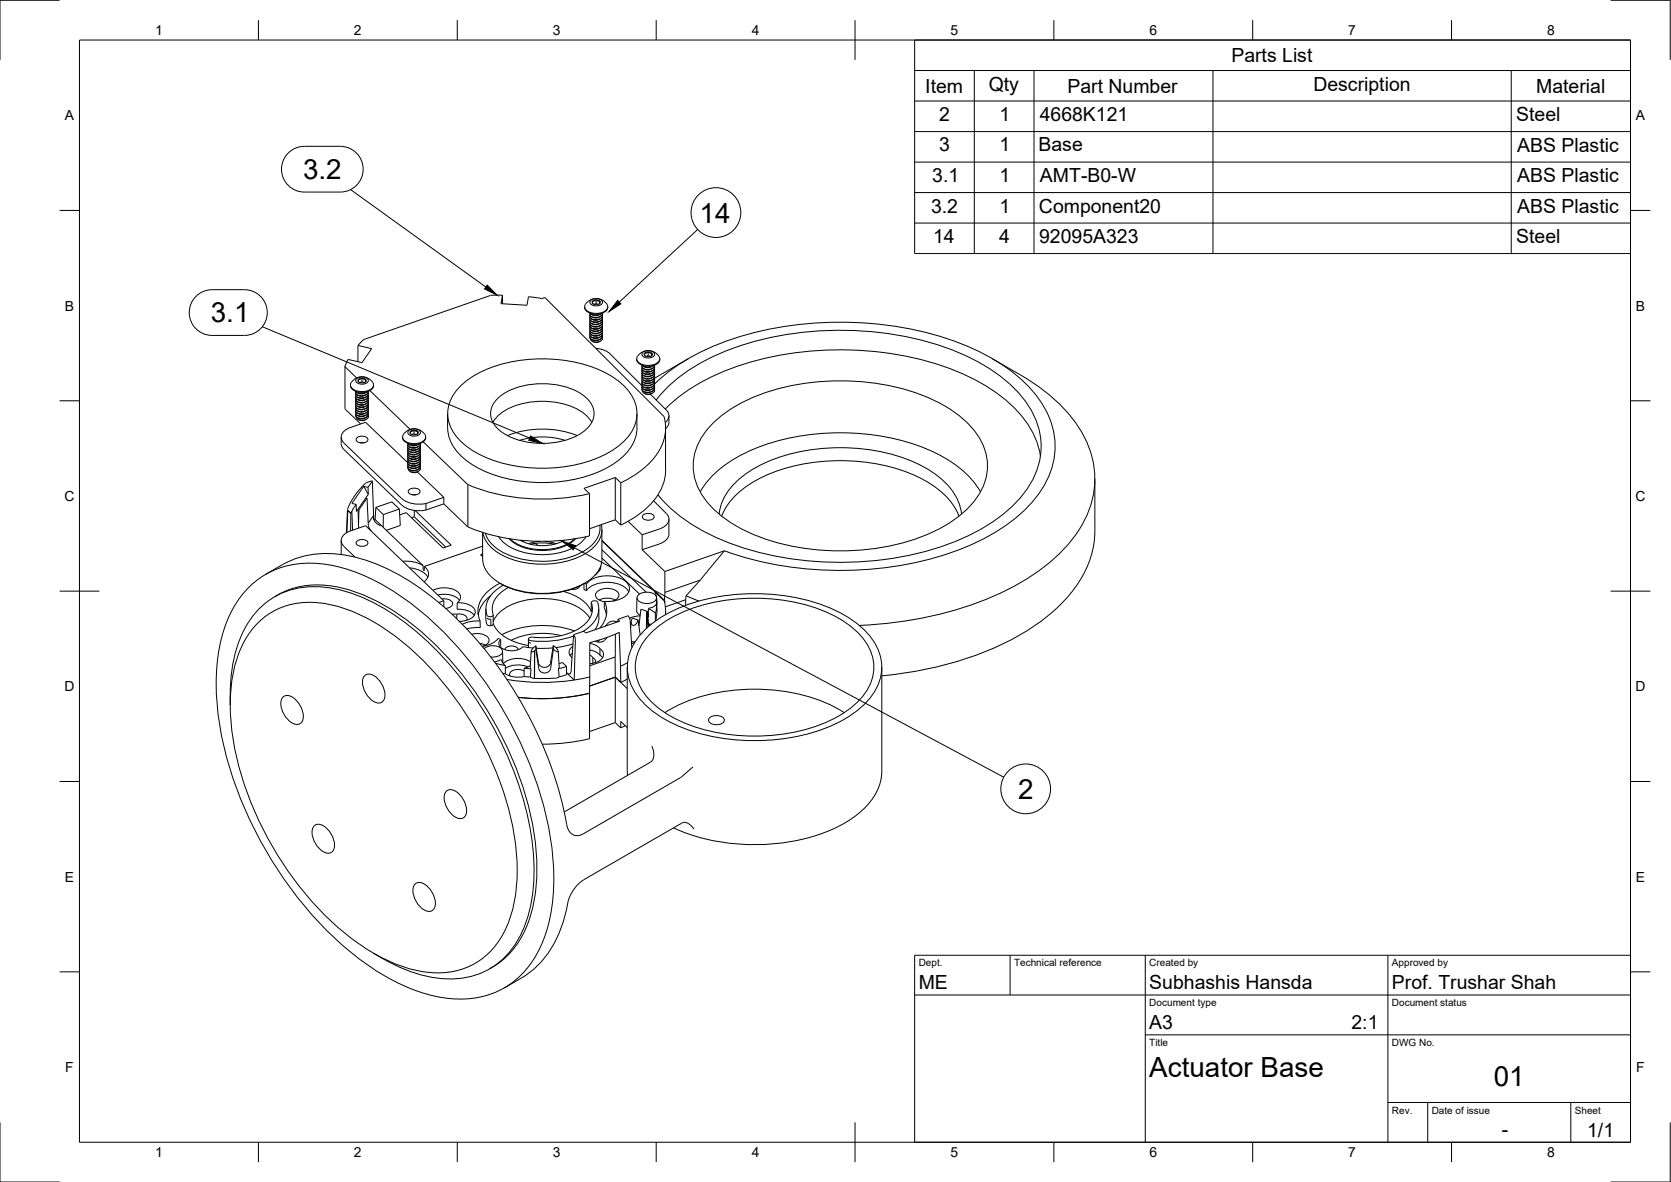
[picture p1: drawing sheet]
<svg xmlns="http://www.w3.org/2000/svg" width="420mm" height="297mm" viewBox="0 0 420 297" stroke-linecap="round" stroke-linejoin="round" font-family="sans-serif">
<!-- layer: Visible -->
<g fill="none" stroke="#000" stroke-width=".25">
<path d="M123.3 74.3l-31.7 11-1.6 1.5M126.3 74.2l-.3 2.1 6.5 .4 .4-2.1 3.2 .5 .9-.3 30 29.9a11.9 11.9 0 0 1-3.9 11.9 25.3 25.3 0 0 1-7 4.7M126.3 74.2v2.1M126.4 74.2l-3.1 .1M147 77.1a1.75 1.75 0 0 0 1.6 1.7 3.6 3.6 0 0 0 4.1-1.1l.1-.6M147.5 76a3.1 3.1 0 0 1 5.3 1.2 3 3 0 0 1-3.5 1.5l-.6-.1a1.59 1.59 0 0 1-1.5-2.1zM148.3 78.7l.5 .4 .7 .2 1-.1 .7-.4M148.4 78.7l.1 .7 1 .4 1.3-.2 .5-.4 .2-.5v.2l-.4 .6-1 .3-1.3-.1-.4-.4-.1-.3M148.4 78.7l1.1 .5 .8-.1 .8-.3M148.5 75.6a2.08 2.08 0 0 1 3 .2 1.38 1.38 0 0 1-1.8 1.1 .96 .96 0 0 1-1.1-.3 .96 .96 0 0 1-.1-1zM149 75.7v.6M149 76.3l.2 .1"/>
<path d="M149.1 79.2l.5 .1 .9-.1M149.9 75.4l.9 .3M149.9 75.4l-.9 .3M149.9 76.3l.6 .2M149.9 76.3l-.6 .2M149.9 75.4v.9M150.5 79.8h-1.4M150.8 76.3l-.2 .1M150.8 75.7v.6M150.8 76.3a1.52 1.52 0 0 1-1.8 0M151.4 79.6l.1 .5-.2 .3-1.3 .5-1.3-.2-.4-.4 .1-.4M151.4 79l.1 .5-.2 .3-1.3 .5-1.3-.2-.4-.4 .1-.4"/>
<path d="M151.5 79.8l-.4 .8-1 .4-1.3-.2-.4-.3-.1-.4M151.5 79.3l-.4 .7-1 .4-1.3-.2-.4-.3-.1-.3M86.7 92v10.7l4 3.8M87.5 90.3l-.7 1.8 2.9 2.9M88.1 96.7a1.75 1.75 0 0 0 1.6 1.7 3.6 3.6 0 0 0 4.2-1.1v-.6M88.7 95.7a3.1 3.1 0 0 1 5.2 1.1 3 3 0 0 1-3.5 1.6l-.6-.1a1.59 1.59 0 0 1-1.5-2.2zM89.5 98.3l.5 .5 .9 .1h.6l.9-.5M89.6 95.2a2.08 2.08 0 0 1 3 .3 1.38 1.38 0 0 1-1.8 1 .96 .96 0 0 1-1-.2 .96 .96 0 0 1-.2-1.1zM90 86.8l3.5 .8-2.5 3.5-3.5-.8M90 86.8v4.1M90.1 95.3v.6M90.1 95.9l.2 .2"/>
<path d="M91 95l.9 .3M91 95l-.9 .3M91 95.9l.6 .2M91 95.9l-.6 .2M91 95v.9M91 95a.64 .64 0 0 1 .9 .2 .64 .64 0 0 1-.1 .9l-1 .1-.7-.3M91.6 100h-1.4M91.6 99.4h-1.4M91.6 98.8l-1.4 .1M91.9 95.9l-.2 .2M91.9 95.3v.6M92.6 99.8l-.1 .6-.3 .4-1.2 .3-1.3-.3-.3-.4 .1-.3"/>
<path d="M92.6 99.3l-.1 .5-.3 .4-1.2 .4-1.3-.4-.3-.3 .1-.4M92.6 98.7l-.1 .6-.3 .3-1.2 .4-1.3-.3-.3-.4 .1-.3M92.6 98.3l-.3 .7-1.1 .4h-.9l-.8-.5a.26 .26 0 0 1 0-.4 .26 .26 0 0 1 .4 .1l1 .3 1.3-.4M92.6 99.5l-.3 .7-1.1 .4-1.4-.2-.3-.2-.1-.4M92.6 98.9l-.3 .8-1.1 .4-1.4-.2-.3-.3-.1-.4M92.6 98.3l-.3 .8-1.1 .4-1.4-.2-.4-.7M93 98.2l10.1 9.7M115.5 97.3a27.8 27.8 0 0 1 18-7 34.3 34.3 0 0 1 21.2 4.9 10.4 10.4 0 0 1 5.3 10.6 14.1 14.1 0 0 1-8.3 8.6 37.5 37.5 0 0 1-32.2-.8 12.2 12.2 0 0 1-6.9-9.1 9.4 9.4 0 0 1 2.9-7.2zM148.5 85.2l.3 .5 .8 .3 1.2-.2 .6-.4M149.8 87.5l1.8 .4 1.5 .7 8.4 8.4M150.5 85.5h-1.4M150.5 84.9h-1.4"/>
<path d="M150.5 84.3l-1.4 .1M150.5 83.8h-1.4M150.5 83.2h-1.4M150.5 82.6h-1.4M150.5 82l-1.4 .1M150.5 81.5h-1.4M150.5 80.9h-1.4M150.5 80.3l-1.4 .1M151 85.7l-1.1 .4-1-.4M151.4 84.7v.7M151.4 84.2l.1 .4-.2 .4-1.3 .5-1.3-.2-.4-.5 .1-.3M151.4 83.6l.1 .5-.2 .3-1.3 .5-1.3-.2-.4-.4 .1-.4"/>
<path d="M151.4 83l.1 .5-.2 .3-1.3 .5-1.3-.2-.4-.4 .1-.4M151.4 82.5l.1 .4-.2 .4-1.3 .5-1.3-.2-.4-.5 .1-.4M151.4 81.9l.1 .4-.2 .4-1.3 .5-1.3-.2-.4-.4 .1-.4M151.4 81.3l.1 .5-.2 .3-1.3 .5-1.3-.2-.4-.4 .1-.4M151.4 80.7l.1 .5-.2 .3-1.3 .5-1.3-.2-.4-.4 .1-.4M151.4 80.2l.1 .4-.2 .4-1.3 .5-1.3-.2-.4-.5 .1-.3M151.5 85l-.1 .4M151.5 84.4l-.3 .7-1.1 .5-1.3-.2-.4-.4-.1-.3M151.5 83.8l-.3 .7-1.1 .5-1.3-.2-.4-.3-.1-.4M151.5 83.3l-.4 .7-1 .4-1.3-.2-.4-.3-.1-.3M151.5 82.7l-.4 .8-1 .3-1.3-.1-.4-.4-.1-.3M151.5 82.1l-.1 .5-.4 .4-.9 .3-1.3-.2-.4-.4-.1-.3"/>
<path d="M151.5 81.6l-.3 .6-1.1 .5-1.3-.2-.4-.3-.1-.4M151.5 81l-.4 .8-1 .3-1.3-.2-.4-.3-.1-.3M151.5 80.4l-.1 .5-.4 .4-.9 .3-1.3-.2-.4-.4-.1-.3M160.1 90.4a2.89 2.89 0 0 0 3.6 1.6 2.22 2.22 0 0 0 2.2-1.6M160.1 90.2v.2M160.3 89.5a1.34 1.34 0 0 0 .9 2 4 4 0 0 0 4.6-.9l.1-.7-.2-.4M161.4 91.8l.4 .3 .9 .3 1-.2 .6-.4M161.6 88.6a2.08 2.08 0 0 1 3 .3 1.38 1.38 0 0 1-1.9 1.1 .96 .96 0 0 1-1-.3 .96 .96 0 0 1-.1-1.1zM162.1 88.7v.6M162.1 88.8v.6M162.1 89.4l.2 .1M162.2 98.6l.6 .1 .7-.1"/>
<path d="M162.2 98l.6 .1 .7-.1M162.2 97.4l.6 .1 .7-.1M162.2 96.8l.6 .2 .7-.2M162.2 96.3l.6 .1 .7-.1M162.2 95.7l.6 .1 .7-.1M162.2 95.1l.6 .2 .7-.2M162.2 94.6l.6 .1 .7-.1M162.2 94l.6 .1 .7-.1M162.2 93.4l.6 .1 .7-.1M162.2 92.8l.6 .2 .7-.2M163 88.5l.9 .3M163 88.5l-.9 .3"/>
<path d="M163 88.5v.9M163 89.4l.6 .2M163 89.4l-.6 .2M163 88.4l-.9 .3M163 88.4l.9 .3M163.5 99.1l4 3.9a1.94 1.94 0 0 1-.2 3.2M163.5 92.3l-.6 .1-.7-.1M163.9 89.4l-.2 .1M163.9 88.8v.6M163.9 88.7v.6M163.9 89.3a1.52 1.52 0 0 1-1.8 0M164.1 98.8l-1.1 .3-1.1-.3"/>
<path d="M164.2 91.9l-1.2 .4-1.2-.2a.25 .25 0 0 0-.4-.1 .25 .25 0 0 0 .1 .4l.9 .4h1l.8-.4 .4-.6-.1 .5-.4 .3-1 .3-1.2-.1-.4-.3-.1-.4M164.5 97.8l-.1 .8-1.1 .4-1.2-.1-.4-.3-.1-.3M164.5 97.2v.6l-.3 .3-1.2 .5-1.3-.3-.3-.4 .1-.4M164.5 96.7l.1 .4-.3 .4-1.3 .5-1.3-.3-.3-.4 .1-.3M164.5 96.1v.5l-.3 .4-1.2 .4-1.3-.2-.3-.4 .1-.4M164.5 95.5l.1 .4-.3 .5-1.3 .4-1.3-.2-.3-.4 .1-.4M164.5 95l.1 .4-.3 .4-1.3 .5-1.3-.3-.3-.4 .1-.4M164.5 94.4v.5l-.3 .4-1.2 .4-1.3-.3-.3-.4 .1-.3M164.5 93.8v.5l-.3 .4-1.2 .4-1.3-.3-.3-.3 .1-.4M164.5 93.2v.6l-.3 .3-1.2 .5-1.3-.3-.3-.4 .1-.4M164.5 92.7l.1 .4-.3 .4-1.3 .5-1.3-.3-.3-.4 .1-.4M164.5 92.1v.5l-.3 .4-1.2 .4-1.3-.3-.3-.3 .1-.4"/>
<path d="M164.6 96.5a54.4 54.4 0 0 1 25.6-13 88.7 88.7 0 0 1 52.1 3.1 43.3 43.3 0 0 1 18.8 13.5 19.6 19.6 0 0 1-1 25.4 45.7 45.7 0 0 1-19.7 12.9 88.6 88.6 0 0 1-58.3 0M164.6 98.1l-.1 .3M164.6 97.5l-.1 .5-.4 .3-1 .3-1.2-.1-.4-.3-.1-.4M164.6 96.9l-.1 .5-.4 .3-1 .4-1.2-.2-.4-.3-.1-.4M164.6 96.3l-.1 .5-.4 .4-1 .3-1.2-.2-.4-.3-.1-.4M164.6 95.8l-.1 .5-.4 .3-1 .3-1.2-.1-.4-.3-.1-.4M164.6 95.2l-.1 .5-.4 .3-1 .4-1.2-.2-.4-.3-.1-.4M164.6 94.6l-.1 .5-.4 .3-1 .4-1.2-.2-.4-.3-.1-.4M164.6 94.1l-.1 .4-.4 .4-1 .3-1.2-.2-.4-.3-.1-.4M164.6 93.5l-.1 .5-.4 .3-1 .3-1.2-.1-.4-.3-.1-.4M164.6 92.9l-.1 .5-.4 .3-1 .4-1.2-.2-.4-.3-.1-.4M164.6 92.3l-.1 .5-.4 .4-1 .3-1.2-.2-.4-.3-.1-.4"/>
<path d="M164.6 98.1h.1M165.7 89.6a3.2 3.2 0 0 0-5.4 0M165.9 90.2v.2M173.1 90.1l-8.5 5M249.5 90.1a78.9 78.9 0 0 1 15.5 10.1 27.7 27.7 0 0 1 10.3 19.8 25.8 25.8 0 0 1-7.9 18.1 59.6 59.6 0 0 1-25.2 14.6 100.5 100.5 0 0 1-26.1 4.5M85.8 109.9a3.2 3.2 0 0 0 .7 3.1l14.6 14a7.2 7.2 0 0 0 6 1.2M86.5 111.4l14.5 13.9M88 107.5l3.9-1.4 10.6 10.2 .3 .6 .9 .2 1.1-.1 .8-.5 .1-.5M88 107.4a2.47 2.47 0 0 0-1.9 3.4l.4 .5M89.7 110.1a1.95 1.95 0 0 1 2.8 .2 1.29 1.29 0 0 1-1.7 1 .9 .9 0 0 1-1-.2 .9 .9 0 0 1-.1-1zM90.5 111.3h1M91.6 105.1h-1.4"/>
<path d="M91.6 104.5l-1.4 .1M91.6 104h-1.4M91.6 103.4h-1.4M91.6 102.8l-1.4 .1M91.6 102.3h-1.4M91.6 101.7h-1.4M91.6 101.1h-1.4M91.6 100.5l-1.4 .1M92.1 105.3l-1.1 .4-1-.3M92.6 104.4v.5l-.3 .3-1 .4-1.1-.1-.4-.3-.2-.4M92.6 103.8l-.1 .6-.3 .4-1.2 .3-1.3-.3-.3-.4 .1-.3M92.6 103.3v.4l-.3 .4-1.1 .4-1.4-.2-.3-.3v-.5"/>
<path d="M92.6 102.7l-.1 .6-.3 .3-1.2 .4-1.3-.3-.3-.4 .1-.3M92.6 102.1l-.1 .6-.3 .3-1.2 .4-1.3-.3-.3-.4 .1-.3M92.6 101.5l-.1 .6-.3 .4-1.2 .4-1.3-.4-.3-.3 .1-.4M92.6 101l-.1 .5-.3 .4-1.2 .4-1.3-.4-.3-.3 .1-.4M92.6 100.4l-.1 .6-.3 .3-1.2 .4-1.3-.3-.3-.4 .1-.3M92.6 104.7l-.1 .3M92.6 104.1l-.3 .7-1.1 .4-1.2-.1-.5-.3-.1-.4M92.6 103.5l-.3 .7-1.1 .4-1.2-.1-.5-.3-.1-.4M92.6 102.9l-.3 .8-1.1 .4-1.2-.2-.5-.3-.1-.4M92.6 102.3l-.3 .8-1.1 .4-1.2-.1-.5-.4-.1-.4M92.6 101.8l-.3 .7-1.1 .4-1.2-.1-.5-.3-.1-.4M92.6 101.2l-.3 .7-1.1 .4-1.4-.2-.3-.2-.1-.4"/>
<path d="M92.6 100.6l-.3 .8-1.1 .4-1.4-.2-.3-.3-.1-.4M92.6 100.1l-.3 .7-1.1 .4-1.2-.1-.5-.3-.1-.4M92.6 104.6v.1M101.2 109.8a2.01 2.01 0 0 0 2.3 1.8 2.89 2.89 0 0 0 3.5-1.6M101.8 108.8a3.1 3.1 0 0 1 5.2 1.1 3 3 0 0 1-3.5 1.6l-.6-.2a1.59 1.59 0 0 1-1.5-2.1zM102.6 111.4l.4 .4 .7 .2 1.1-.1 .7-.4M102.7 108.3a2.08 2.08 0 0 1 3 .2 1.38 1.38 0 0 1-1.8 1.1 .96 .96 0 0 1-1-.3 .96 .96 0 0 1-.2-1zM103.1 118.5l1 .3 .8-.2M103.2 108.4v.6M103.2 109l.2 .1M103.2 108.4a1.2 1.2 0 0 1 2 .4 1.36 1.36 0 0 1-2 .2M103.3 117.1l.5 .1 .9-.1"/>
<path d="M103.3 116.5l.5 .1 .9-.1M103.3 115.9l.5 .1 .9-.1M103.3 115.3l.5 .2 .9-.2M103.3 114.8l.5 .1 .9-.1M103.3 114.2l.5 .1 .9-.1M103.3 113.6l.5 .2 .9-.2M103.3 113.1l.5 .1 .9-.1M103.3 112.5l.5 .1 .9-.1M103.3 111.9l.5 .1 .9-.1M104.1 108.1l.9 .3M104.1 108.1l-.9 .3M104.1 109l.6 .2"/>
<path d="M104.1 109l-.6 .2M104.1 108.1v.9M104.7 118.2h-1.4M104.7 117.6l-1.4 .1M104.9 118.6l6.7 6.4M105 109l-.2 .1M105 108.4v.6M105.2 118.4l-.3 .2M105.7 117.5v.4l-.2 .3-1.2 .5-1.2-.2-.4-.6M105.7 116.9v.3l-.3 .5-1.2 .5-1.3-.2-.4-.4 .1-.4M105.7 116.3v.4l-.3 .5-1.2 .4-1.3-.2-.4-.4 .1-.4M105.7 115.7v.4l-.3 .5-1.2 .5-1.3-.3-.4-.4 .1-.4"/>
<path d="M105.7 115.2v.3l-.3 .5-1.2 .5-1.3-.3-.4-.3 .1-.4M105.7 114.6v.4l-.3 .5-1.2 .4-1.3-.2-.4-.4 .1-.4M105.7 114v.4l-.3 .5-1.2 .4-1.3-.2-.4-.4 .1-.4M105.7 113.5v.3l-.3 .5-1.2 .5-1.3-.3-.4-.4 .1-.3M105.7 112.9v.3l-.3 .5-1.2 .5-1.3-.3-.4-.3 .1-.4M105.7 112.3v.4l-.3 .5-1.2 .4-1.3-.2-.4-.4 .1-.4M105.7 111.7v.4l-.3 .5-1.2 .5-1.3-.3-.4-.4 .1-.4M105.7 111.4l-.3 .6-1 .5-1.1-.1-.6-.3a.28 .28 0 0 1-.2-.5 .28 .28 0 0 1 .5 .1l1.2 .2 1.1-.4M105.7 117.1l-.1 .5-.4 .3-.9 .4-1.3-.2-.4-.3-.1-.4M105.7 116.6l-.4 .7-1.1 .4-1.2-.2-.4-.3-.1-.4M105.7 115.4l-.4 .8-1.1 .4-1.2-.2-.4-.4-.1-.3M105.7 114.9l-.4 .7-1.1 .4-1.2-.2-.4-.3-.1-.4"/>
<path d="M105.7 114.3l-.4 .7-1.1 .4-1.2-.2-.4-.3-.1-.3M105.7 113.7l-.4 .8-1.1 .4-1.2-.2-.4-.4-.1-.3M105.7 113.1l-.4 .8-1.1 .4-1.2-.2-.4-.3-.1-.4M105.7 112.6l-.4 .7-1.1 .4-1.2-.2-.4-.3-.1-.4M105.7 112l-.4 .8-1.1 .3-1.2-.1-.4-.4-.1-.3M105.7 111.4l-.4 .8-1.1 .4-1.2-.2-.4-.4-.1-.3M105.7 117.7h.1M105.7 117.7l-.1 .4M106.4 111l11.2 10.8v10.6M107 109.8v.2M112.5 103.9v3.6M123.9 106.1a12.6 12.6 0 0 1 9.7-5.1 17.7 17.7 0 0 1 14.1 3.7l1.1 1.4"/>
<path d="M125.2 100.1a17.7 17.7 0 0 1 14-3.5 13.8 13.8 0 0 1 9.1 4.3 4.9 4.9 0 0 1-.8 6.9 17.7 17.7 0 0 1-14 3.4 13.8 13.8 0 0 1-9-4.2 4.9 4.9 0 0 1 .7-6.9zM127.6 109.5a24.3 24.3 0 0 1 17.5 0M130.6 110.7a19.2 19.2 0 0 1 11.5 0M136.1 111.5h.5M136.4 111.4h.1M160.1 103.9a12.1 12.1 0 0 1-1.4 8.4 20.3 20.3 0 0 1-12.1 7.6 37.5 37.5 0 0 1-27.1-2.7 12.7 12.7 0 0 1-6.8-8.4l-.1-1.3M165 100.5a41 41 0 0 1 18.2-12.6 82.2 82.2 0 0 1 57.4 .5 38.9 38.9 0 0 1 17.8 13.2 18.1 18.1 0 0 1-.7 22.1 41.4 41.4 0 0 1-18.7 12.8 82.3 82.3 0 0 1-57.3-.7 41.2 41.2 0 0 1-16.3-11.4M167.3 102.8a50.2 50.2 0 0 1 23.3-12.3 82.2 82.2 0 0 1 51.6 3.5 37.5 37.5 0 0 1 16.3 12.7 19.7 19.7 0 0 1 3.1 7.9M167.3 107.5l.1 10.6a13.7 13.7 0 0 1-5.9 10.6l-2.5 1.7-2.9 1.5M168.2 104.5a3.5 3.5 0 0 1-.3 2.6l-.5 .6M179.8 105.8a42.2 42.2 0 0 1 22.9-9.5 58.3 58.3 0 0 1 32.8 4.6 23.9 23.9 0 0 1 11.6 10.7 13.6 13.6 0 0 1-2.9 15.3 37.6 37.6 0 0 1-19.6 10.1 59.3 59.3 0 0 1-37.5-3.8 23.9 23.9 0 0 1-11.6-10.7 13.6 13.6 0 0 1 2.9-15.3zM85.8 135.9v3.4"/>
<path d="M87.5 128.3l.7 .7M87.5 128.3l-.3 5.5M87.5 128.3l.8 .7M88.2 129v4.4M88.3 129h-.1M88.5 128.5l.1 4.7M89.6 126.8l-1.3 2.2M89.7 136.1a1.95 1.95 0 0 1 2.8 .2 1.29 1.29 0 0 1-1.7 1 .9 .9 0 0 1-1-.3 .9 .9 0 0 1-.1-.9zM90.3 128.1l-.2 3.6M91.5 122.2l-3 4.3 1.1 .3M91.5 122.2l1.1 2M91.5 122.2l1 .3"/>
<path d="M91.9 121.5l-2.8 3.2-1.7 3.1-.3 6.1M91.9 121.5l1.7-.6 .4 9.6M92.5 122.5l.1 1.7M92.6 131.5l.1 .8 .6 1.1M92.6 131.5l-.3-6.3-2.3 3.2 .2 4.3M92.6 124.2l-3 4.3v-1.7M93.6 121l-1.1 1.5M93.6 120.9v.1M93.9 129.6a2.32 2.32 0 0 0 1.9 2.5M93.9 129.6l-1.3 1.9M93.9 129.6v.8M94.3 130.5l12.1 11.6"/>
<path d="M94.3 130.5l-.3 .1M94.5 127.5l1.9 1.8M94.5 127.5l-.2 3.1M94.5 127.5l4-1.4 1.9 1.8M96.4 129.3v3.2M100.4 127.9l-4 1.4M100.4 127.9l.2 4.1-3.5 1.3M101.1 125.3a7.2 7.2 0 0 0 6 1.2M102.8 123.1a1.95 1.95 0 0 1 2.8 .3 1.29 1.29 0 0 1-1.7 1 .9 .9 0 0 1-1-.3 .9 .9 0 0 1-.1-1zM103.6 124.3h1M104.2 129.9l7.9 7.6M104.2 129.9l-.7 .2"/>
<path d="M104.2 128.3v1.6M104.4 128.3l9.1 8.7-2.1 .7-9.3-8.9-1.6 .6M107.1 126.5v1.7M111.6 126.6l6 5.8M111.6 125v1.6M111.6 125l-4.5 1.5M111.6 126.6l-4.5 1.6M117.7 121.8a50.4 50.4 0 0 0 30.5 2.3M121.3 137.3l-14.6 5.1v1l-.3-.2v-1.1M121.3 139.2l-.5 .2 .5 .5M121.3 133.8v6.7M125.4 134.9a12.2 12.2 0 0 0 9.6 4.4 15.6 15.6 0 0 0 11.2-3l1.1-1.4"/>
<path d="M128 135.4a12.7 12.7 0 0 0 11.4 2.6l1.9-.5 1.6-.7 1.8-1.4M128.2 135.4a13.4 13.4 0 0 0 12.4 2.1l2.6-1.1 1.3-1M130.8 135.7a11.9 11.9 0 0 0 11.2 0M131.1 135.8l.5 .4M133.3 136.8a13 13 0 0 1 6.1 0M133.5 136.7l.1 .2M134.7 136.5l.6 .6M135.7 136l-2.8 .7M137 136l2.9 .7M141.6 135.8l-.5 .4M148.2 124.1v10.6a50.6 50.6 0 0 1-30.5-2.3M150.8 132a6.9 6.9 0 0 1-4.2 6.6 22.5 22.5 0 0 1-21.2-.4 7.9 7.9 0 0 1-3.4-4.2"/>
<path d="M151.2 131.8a6.2 6.2 0 0 1-2.7 6.4 22.3 22.3 0 0 1-18.2 2.8 12.7 12.7 0 0 1-8.3-5.5l-.6-1.7M151.3 135.8l15.9 15.2M151.3 135.9l13 12.5M151.3 138.2l11.2 10.6M151.3 133.1v7.4M154.7 120v10.6M154.7 120l-7.9 2.7 1.4 1.4M154.7 120l1.4 1.3M154.7 130.6l1.4 1.4M154.7 130.6l-6.5 2.3M156.1 121.3v10.7M157.9 131l3.6 3.4"/>
<path d="M161.5 138.1l5.7 5.5M161.5 134.4v3.7M161.7 129.5a1.95 1.95 0 0 1 2.8 .2 1.29 1.29 0 0 1-1.7 1 .9 .9 0 0 1-1-.2 .9 .9 0 0 1-.1-1zM164.3 125.8l3.2 3.2a2.11 2.11 0 0 1-1 3.6l-5 1.8M168.2 130.5v3.7a2.97 2.97 0 0 1-2.5 2.5l-4.2 1.4M176.1 123.6a26.9 26.9 0 0 1 13.4-10.7 59.6 59.6 0 0 1 45.4 .8 26 26 0 0 1 11.6 9.9M180.8 129.2a14.3 14.3 0 0 1 6.5-9.9 41.5 41.5 0 0 1 24-6.8 41.5 41.5 0 0 1 24 6.8 14.3 14.3 0 0 1 6.5 9.9M181.5 129.7a20.1 20.1 0 0 1 11.5-10.4 48.9 48.9 0 0 1 38.3 .8 19.4 19.4 0 0 1 9.8 9.6M182.1 138.4l-6 7.4M182.1 138.4l-14.9 5.2M275.3 120.3v13.1a26.1 26.1 0 0 1-8.8 18.7 62.9 62.9 0 0 1-26.7 14.4 99.4 99.4 0 0 1-18.1 3.3M63.2 147a22.2 22.2 0 0 1 19.7-5 51 51 0 0 1 22.5 11.2 98.3 98.3 0 0 1 33 57.2 50.9 50.9 0 0 1-1.5 25.1 21.9 21.9 0 0 1-18.7 15.5 36.4 36.4 0 0 1-21.4-5.7 86.7 86.7 0 0 1-30-31.7 86.7 86.7 0 0 1-12.4-41.8 36.3 36.3 0 0 1 5.8-21.4z"/>
<path d="M65.4 156a18.9 18.9 0 0 1 16.7-4.3 44.7 44.7 0 0 1 21.5 11.6 83.2 83.2 0 0 1 26.1 49.6 38.8 38.8 0 0 1-2.5 20.4 18.6 18.6 0 0 1-21.4 10.8 44.7 44.7 0 0 1-21.4-11.6 83.2 83.2 0 0 1-26.2-49.5 38.8 38.8 0 0 1 2.5-20.5 20.5 20.5 0 0 1 4.7-6.5zM69.1 150a20.8 20.8 0 0 1 15.6-2.5 50.5 50.5 0 0 1 24.1 13.9 89 89 0 0 1 25.5 48.1 44.4 44.4 0 0 1-2.1 23.8 20.5 20.5 0 0 1-9.1 10.2M71 141.9l-4.2 2.5M71 141.9a24.6 24.6 0 0 1 19.5-1.6 59.2 59.2 0 0 1 24.3 15.1 99.2 99.2 0 0 1 27.7 51.7M89.3 140l-2.8-2.7a2.06 2.06 0 0 1 .8-3.5l4.6-1.7 19.7 18.9M101.3 141.1l1.6-.1 1.5 .3 2 .8M103 142.7a5.5 5.5 0 0 1 4.6 2.4M106.7 142.3a2.23 2.23 0 0 1-.1 3.9M108.9 148.4a5.9 5.9 0 0 1 6.6 .7 1.58 1.58 0 0 1-.5 2.4M110.1 149.5a5.6 5.6 0 0 1 5.5 1.4M111.1 150.5a2.13 2.13 0 0 1 2.7 1.3l-.6 .7-1.1 .4M111.6 151v1.5"/>
<path d="M111.6 151l-1.3 .4M113.7 154.4l.3-.1a4.9 4.9 0 0 1 3.3 .6l.1 .7-.1 .3M114.9 154.4v1.1M115 151.5v1.6l1.5 .1a4.2 4.2 0 0 1 2.8 1.4M115 151.5a4.7 4.7 0 0 1 4.4 1.7 2.01 2.01 0 0 1-1.8 2.6l-2.1 .4M116.2 156.9l2.5-.8h2l.1 1.6h-1.8l-1.6 .4M118.6 159.4a3.8 3.8 0 0 1 4.3 1.1 1.52 1.52 0 0 1-1.5 1.9M121.4 140.5a7.3 7.3 0 0 0 4.4 6.1 23 23 0 0 0 22.3-.7 6.9 6.9 0 0 0 3.3-5.4M122.2 153.6l-.1 1.5a2.22 2.22 0 0 0 .7 2.1h.6M122.2 153v.6M122.4 155.3l.4 .3h.6v1.7M123.4 149.7a7.6 7.6 0 0 0-3.1 4.8"/>
<path d="M124 154.5v2.3M124 156.7a10.2 10.2 0 0 0 7.7 5.3l1.2 .2M124 156.8l-.6 .4M126.6 147a6.9 6.9 0 0 0-4.4 6.8l.3 .8a.9 .9 0 0 0 1.5-.2 5 5 0 0 1 2.1-5.6l1.7-1.2M141.1 159.7a18.6 18.6 0 0 0-12.6 1.2M141.7 148.6a9.7 9.7 0 0 1 7 5.2v-2.4M144.2 159.8a23.1 23.1 0 0 1-10.7 1.2M144.5 158.6a23.9 23.9 0 0 0-18.3 .9M144.5 159.4l-.3 .1M145.8 147.2a1.8 1.8 0 0 1-2.1 .9M146.6 146.8a22.6 22.6 0 0 1-20.9-.2 8.8 8.8 0 0 0-5.5 6.6l.2 1.9 .3 1M146.8 146.6v1.5l.6 .3"/>
<path d="M147 146.6l-.4 .2M147 146.6l.5 .2M147.4 148.4a7.5 7.5 0 0 1 8.1-1.6 4.4 4.4 0 0 1 2.6 1.9M147.4 146.8v1.6M147.5 146.8a7.6 7.6 0 0 1 8.6-1.4 2.59 2.59 0 0 1 1.8 3.7 6.8 6.8 0 0 1-5.9 2 5.9 5.9 0 0 1-1.2 6.7M148.3 155.3a12.9 12.9 0 0 0-9.9-4.8 17.3 17.3 0 0 0-12.9 3.5l-1.1 1.4-.4 .8M148.7 151.5a5.2 5.2 0 0 1-2.5 6 18.9 18.9 0 0 1-12.7 2.6 .54 .54 0 0 0-.6 .6l.6 .3M150.3 151.3a.89 .89 0 0 0-1.6 .2M150.3 151.3a5.8 5.8 0 0 1-2.8 6.8l-1 .6M150.6 153v.6M150.6 153.6v1.5M150.6 155.1l-.2 1.6-.8 1.5"/>
<path d="M150.6 150.8l1.1-.4 1.3-.1 1.7 .5M150.6 143.1l.2 .2M151 142.2a2.92 2.92 0 0 1-1.4 2.4M151.3 140.2l9.5 9.1M152 152.8l.5 1.7M152 151.2l-.1 1.6M154.1 151.1a1.45 1.45 0 0 0 1.3-.9 1.45 1.45 0 0 0-.2-1.5 4 4 0 0 0-5.3 .4 1.57 1.57 0 0 0 1.4 2l.7 .1M154.7 159.3v5.8M155.2 156.3a2.07 2.07 0 0 0-2.2 .2l-.8 .9M155.4 155.6l.3 .3M155.4 155.6l-.1 .7M155.7 155.9l.1 .2-8.6 3-.4-.5-2.3 .8"/>
<path d="M157.9 154.8l.6 1.1 .4 6.8M158 154.7l-2.6 .9M158.6 156.8l-.1 .1M158.7 156.3l-.1 1.5M159 155.3l1.4 .5a1.57 1.57 0 0 1-1.2 1.4 1.24 1.24 0 0 1-.2-1.9zM160.1 150.2v3.3a1.34 1.34 0 0 0 .9 1.1M160.4 155.8l.6 3.7M160.5 149.5a3.3 3.3 0 0 1 4.5 .4 1.55 1.55 0 0 1-1.7 1.7 2.6 2.6 0 0 1-3.1-1.4zM160.7 157.3l.4-4.2 1.5 .5-.1 4.3M160.8 156.4h-.3M160.9 154.8l-1.6 .2-1 .4M162.3 158.1a36.7 36.7 0 0 1 20.8-8.5 49 49 0 0 1 29.3 5 17.8 17.8 0 0 1 8.9 10.2 12.3 12.3 0 0 1-4.2 12.4 36.7 36.7 0 0 1-20.7 8.5 49 49 0 0 1-29.3-5 17.8 17.8 0 0 1-9-10.2 12.3 12.3 0 0 1 4.2-12.4z"/>
<path d="M162.6 153.6l.1 .1M162.7 153.7l.3 3.8zM162.7 153.7l.4 3.7M162.9 155l.1 .1M163 156.7l.6 .2M163 153v2.1M163 154.9l-.1 .1M163.6 156.9l-.6 .2M163.6 156.9v.1M163.6 156.9l-.1 .1M163.8 158.9a34.6 34.6 0 0 1 20.5-8.3 46 46 0 0 1 26.6 4.8 16.3 16.3 0 0 1 8.6 10.2 11.7 11.7 0 0 1-3.9 10.8 34.6 34.6 0 0 1-20.4 8.3 46 46 0 0 1-26.7-4.8 16.3 16.3 0 0 1-8.6-10.1 11.7 11.7 0 0 1 3.9-10.9zM164.3 148.4l.5 .6 .2 .9"/>
<path d="M164.6 148.7l2.4 2.3M165.1 150.2a2.09 2.09 0 0 1-2 2.7l1.7 1.3v1.9M165.1 150.6v1.8l-.3 1.8M165.1 151.5v2.2M165.1 152.9l.1 .6M165.2 153.7l-.3 2.3M165.2 153.5v.1M167 151l.3 1.7v1.8v-.9M167.2 151l-.1 .5M167.2 151h-.2M167.2 148.9l-.1 2M167.2 143.6v5.3"/>
<path d="M172.4 150.7v1.4M172.4 150.7l-5.1 1.8M172.5 149.7l-.1 1M172.5 149.7l3.2 1.3M176.1 145.8l-3.6 3.9M176.1 145.8l-8.9 3.1M57.9 177.2a38.5 38.5 0 0 1 3.8-19.5 19.2 19.2 0 0 1 19.7-10.2 44.2 44.2 0 0 1 23.1 11 88.2 88.2 0 0 1 29.2 52.4 43 43 0 0 1-2.3 23.1 19.4 19.4 0 0 1-20.6 11.9 39.6 39.6 0 0 1-16.9-6.3M71.2 175.1a2.54 2.54 0 0 1 3.3 .9 5.2 5.2 0 0 1 1.5 5.3 1.95 1.95 0 0 1-3.1 0 5.5 5.5 0 0 1-2-5.8zM91.8 169.7a2.54 2.54 0 0 1 3.3 1 5.2 5.2 0 0 1 1.4 5.2 1.95 1.95 0 0 1-3.1 0 5.5 5.5 0 0 1-2-5.8zM120.6 161.7l1.5 .4M121.2 162.4l2.2-.5 1.1-.7 .8-.8 .6 .3a1.39 1.39 0 0 0-.4 1.5 1.39 1.39 0 0 0 1.1 .9 4.7 4.7 0 0 0 4.9-.6M121.7 163a3.2 3.2 0 0 1 4.6 .4 1.59 1.59 0 0 1-1.7 1.7h-1.2"/>
<path d="M124.3 166.3l1.8-.5 .4 .9 .6 .6v2.1a7.7 7.7 0 0 0 5.1 .7h1.2M124.6 166.7l2.5 .6M125.9 160.7v1.6l-.2 .2M126.4 163.7v3M126.4 169.2l.7 .1M126.9 163.3a2.03 2.03 0 0 1 3.4 0M127.5 170.7a53 53 0 0 0 16.9 .2M131.5 162.5l2.6 .4M131.8 168v2M131.8 168.6a2.83 2.83 0 0 0-3.6 .6l.1 .7M132.8 167.6a6.4 6.4 0 0 0-5.7 .4M132.9 161.2l.2 .3 .4 .1"/>
<path d="M132.9 160.6v2.1M133.3 167.3l-1.5 .6 1.7 .2-.2 2M133.4 170.1l1 .4M133.4 166.3a5.9 5.9 0 0 0-6.9 .5M133.6 163.7l-.3 4 .2 .4M134.4 170.5h.1M134.7 162.3l.9 4.7M134.7 162.3l.8 5.7 .5 .8 .6 .3 1.1-.1 .7-.8 .7-5M134.7 162.3l-.1 .1a1.66 1.66 0 0 0-.9 1.5l.8-.4-.1 7M134.8 163.2l-.3 .3M135.5 167h.1M138.3 167a1.66 1.66 0 0 1-2.7 0"/>
<path d="M138.3 167h.1M139 162.8l-4.2 .1M139.1 162.2l-.8 4.8M139.1 162.2v1M139.1 162.2l.2 .1a1.83 1.83 0 0 1 1 1.5l-1.1-.6M140.4 163.7l.2 3.9-.2 .4M140.4 168l.2 2.1M140.6 166.8l.8-.3 1.1 1M140.6 170.1l-1 .3-5.2 .1M142.5 167.5l-2.1 .5M142.5 167.5v2.1l-1.9 .4M142.5 169.1l1.9 1.8"/>
<path d="M143.6 168.5l.6-9 .5 1.2-.3 10.2M143.6 168.4v.5l-.4 .5-.7-.3M143.9 164.2l-.6 .6M144 162.4a1.64 1.64 0 0 0-.2 2.9M144.1 161.8l-4.3 .9M148.2 174.2v11.5M148.2 174.2a52.3 52.3 0 0 1-17.9 1M148.3 167.3l6.4-2.2v5.1M148.3 170.1l-.1 4.1M148.3 161.7a4.1 4.1 0 0 1 3.5 2.8 3.3 3.3 0 0 1-3.5 2.3M148.3 164.6l.8 .7a.87 .87 0 0 1 .5 1.3M148.3 163.3l1.5 .5 1.1 .9"/>
<path d="M148.3 170.1l-3.9 .8M149.1 165.3v1.4M150.7 160.8l-.4 .5M150.9 163v1.7M150.9 164.6l.6 .7M152 161a2.07 2.07 0 0 1-2.3 .1M152.7 160.2l-.7 .8M154.7 170.2v11.4M154.7 170.2l1.4 1.3M154.7 170.2l-6.4 2.2M154.7 170.2l3 2.8M156 167.5l-.3-8.6-4 1.6-3.4 1v8.6"/>
<path d="M156 167.5l.1 4M157.7 167.7l.1 27.2M157.7 170.7l-1.6 .8M157.8 166.5l-1.8 .9M158.8 161.2l.8 .1M159.6 161.3l-.8 .5M167.2 179.1a44.4 44.4 0 0 1 27.6-5.7 39.3 39.3 0 0 1 17.5 5.7M221.7 167.7v26.1a14 14 0 0 1-6.2 11 41.7 41.7 0 0 1-23.8 7.4 49.1 49.1 0 0 1-22.3-4.2M112.3 198.8a2.54 2.54 0 0 1 3.3 .9 5.2 5.2 0 0 1 1.4 5.3 1.95 1.95 0 0 1-3.1-.1 5.5 5.5 0 0 1-1.9-5.7zM148.2 185.7l-6.3 1-5.5 .3M154.7 181.6l1.4 1.3M154.7 181.6l-6.5 2.2"/>
<path d="M157.2 182.4l-1.1 .5M157.7 182.8l-1.6-1.5v1.6M163.9 187.5l.4 1.3 .1 1.1-.1 .8-.6 .7-21.8 12.7M174.2 192.8l-3 2.5-25.1 14.5-1.2 .2-1.1-.4-.8-.9-.5-1.6M178.3 180.5a2.63 2.63 0 0 1 3.8 .3 1.63 1.63 0 0 1-2 1.3 1.63 1.63 0 0 1-1.9-1.3zM79.1 207.5a2.54 2.54 0 0 1 3.3 .9 5.2 5.2 0 0 1 1.4 5.3 1.95 1.95 0 0 1-3.1-.1 5.5 5.5 0 0 1-1.9-5.7zM174.5 208.4l-.6-.8-1-.8-.9-.1-.6 .2-25 14.4-1.3 1.2-1 1.3-1.2 2.5a36.2 36.2 0 0 1-5.6 13.9l-.9 1.1a20.8 20.8 0 0 1-5.3 4.5M104.4 222.1a2.54 2.54 0 0 1 3.4 .9 5.2 5.2 0 0 1 1.4 5.3 1.95 1.95 0 0 1-3.1 0 5.5 5.5 0 0 1-2-5.8zM131 245.8l-4.2 2.5"/>
</g>
<!-- layer: Border -->
<g fill="none" stroke="#000" stroke-width=".25">
<path d="M15 .1h-15v15M20 10.1h390v276.9h-390zM65 5.1v5M115 5.1v5M165 5.1v5M215 5.1v10M265 5.1v5M315 5.1v5M365 5.1v5M405 .1h15v15M15 52.9h5M410 52.9h5"/>
<path d="M15 100.7h5M410 100.7h5M15 148.6h10M405 148.6h10M15 196.4h5M410 196.4h5M15 244.2h5M410 244.2h5M0 282.1v14.9h15M65 287v5M115 287v5M165 287v5"/>
<path d="M215 282.1v9.9M265 287v5M315 287v5M365 287v5M420 282.1v14.9h-15"/>
</g>
<!-- layer: TitleBlock -->
<path d="M230 240.1h180v46.9h-180zM230 250h180M254 240.1v9.9M288 240.1v46.9M349 240.1v46.9M288 260.1h122M349 277.1h61M359 277.1v9.9M395 277.1v9.9" fill="none" stroke="#000" stroke-width=".25"/>
<!-- layer: BOM -->
<g fill="none" stroke="#000" stroke-width=".25">
<path d="M230 10.1h180v53.6h-180zM230 17.7h180M245 17.7v46M260 17.7v46M305 17.7v46M380 17.7v46M230 25.4h180M230 33.1h180M175.4 57.7l-19.7 18.2M230 40.7h180M230 48.4h180M230 56.1h180"/>
<path d="M144.4 137.7l108 57.6"/>
<circle cx="180" cy="53.4" r="6.3"/>
<circle cx="257.9" cy="198.2" r="6.3"/>
</g>
<path d="M155.3 75.5l.8 .9-3 1.9zM141.4 136l3.3 1.1-.5 1.1z" fill="#000" stroke="#000" stroke-width=".25"/>
<!-- layer: 0 -->
<path d="M72.5 38.5a5.7 5.7 0 0 1 4-1.7h9.1a5.7 5.7 0 0 1 5.7 5.7 5.7 5.7 0 0 1-5.7 5.8h-9.1a5.7 5.7 0 0 1-5.3-3.6 5.7 5.7 0 0 1 1.3-6.2zM88.2 47.7l34 24.4M49.3 74.5a5.7 5.7 0 0 1 4-1.7h8.2a5.7 5.7 0 0 1 5.7 5.8 5.7 5.7 0 0 1-5.8 5.7h-8.1a5.7 5.7 0 0 1-5.3-3.6 5.7 5.7 0 0 1 1.3-6.2zM66 82.1l67.2 28" fill="none" stroke="#000" stroke-width=".25"/>
<path d="M122.5 71.7l2.5 2.5-3.2-1.6zM133.4 109.6l3 1.8-3.5-.8z" fill="#000" stroke="#000" stroke-width=".25"/>
<g font-size="7">
<text x="76.2" y="45">3.2</text>
<text x="175.9" y="56">14</text>
<text x="53" y="81">3.1</text>
<text x="256" y="200.8">2</text>
<text x="289" y="270.6">Actuator Base</text>
<text x="375.6" y="272.9">01</text>
</g>
<g font-size="4.9">
<text x="309.6" y="15.6">Parts List</text>
<text x="232.7" y="23.3">Item</text>
<text x="248.6" y="22.8">Qty</text>
<text x="268.4" y="23.3">Part Number</text>
<text x="330.2" y="22.8">Description</text>
<text x="386.3" y="23.3">Material</text>
<text x="236.2" y="30.4">2</text>
<text x="251.3" y="30.4">1</text>
<text x="261.4" y="30.4">4668K121</text>
<text x="381.3" y="30.4">Steel</text>
<text x="236.1" y="38.1">3</text>
<text x="251.3" y="38.1">1</text>
<text x="261.1" y="38.1">Base</text>
<text x="381.5" y="38.1">ABS Plastic</text>
<text x="234.4" y="45.7">3.1</text>
<text x="251.3" y="45.7">1</text>
<text x="261.5" y="45.7">AMT-B0-W</text>
<text x="381.5" y="45.8">ABS Plastic</text>
<text x="234.1" y="53.4">3.2</text>
<text x="251.3" y="53.4">1</text>
<text x="261.2" y="53.5">Component20</text>
<text x="381.5" y="53.5">ABS Plastic</text>
<text x="234.6" y="61.1">14</text>
<text x="251.2" y="61.1">4</text>
<text x="261.3" y="61.1">92095A323</text>
<text x="381.3" y="61.1">Steel</text>
<text x="231" y="248.5">ME</text>
<text x="289" y="248.5">Subhashis Hansda</text>
<text x="350" y="248.5">Prof. Trushar Shah</text>
<text x="289" y="258.6">A3</text>
<text x="339.8" y="258.6">2:1</text>
<text x="377.7" y="285.5">-</text>
<text x="399.1" y="285.7">1/1</text>
</g>
<g font-size="3.5">
<text x="39" y="8.8">1</text>
<text x="89" y="8.8">2</text>
<text x="139" y="8.8">3</text>
<text x="189" y="8.8">4</text>
<text x="239" y="8.8">5</text>
<text x="289" y="8.8">6</text>
<text x="339" y="8.8">7</text>
<text x="389" y="8.8">8</text>
<text x="16.3" y="30.2">A</text>
<text x="411.3" y="30.2">A</text>
<text x="16.3" y="78">B</text>
<text x="411.3" y="78">B</text>
<text x="16.2" y="125.9">C</text>
<text x="411.2" y="125.9">C</text>
<text x="16.2" y="173.7">D</text>
<text x="411.2" y="173.7">D</text>
<text x="16.3" y="221.6">E</text>
<text x="411.3" y="221.6">E</text>
<text x="16.4" y="269.4">F</text>
<text x="411.4" y="269.4">F</text>
<text x="39" y="290.8">1</text>
<text x="89" y="290.8">2</text>
<text x="139" y="290.8">3</text>
<text x="189" y="290.8">4</text>
<text x="239" y="290.8">5</text>
<text x="289" y="290.8">6</text>
<text x="339" y="290.8">7</text>
<text x="389" y="290.8">8</text>
</g>
<g font-size="2.5">
<text x="231" y="242.9">Dept.</text>
<text x="255" y="242.9">Technical reference</text>
<text x="289" y="242.9">Created by</text>
<text x="350" y="242.9">Approved by</text>
<text x="289" y="252.8">Document type</text>
<text x="350" y="252.8">Document status</text>
<text x="289" y="262.9">Title</text>
<text x="350" y="262.9">DWG No.</text>
<text x="350" y="279.9">Rev.</text>
<text x="360" y="279.9">Date of issue</text>
<text x="396" y="279.9">Sheet</text>
</g>
</svg>
